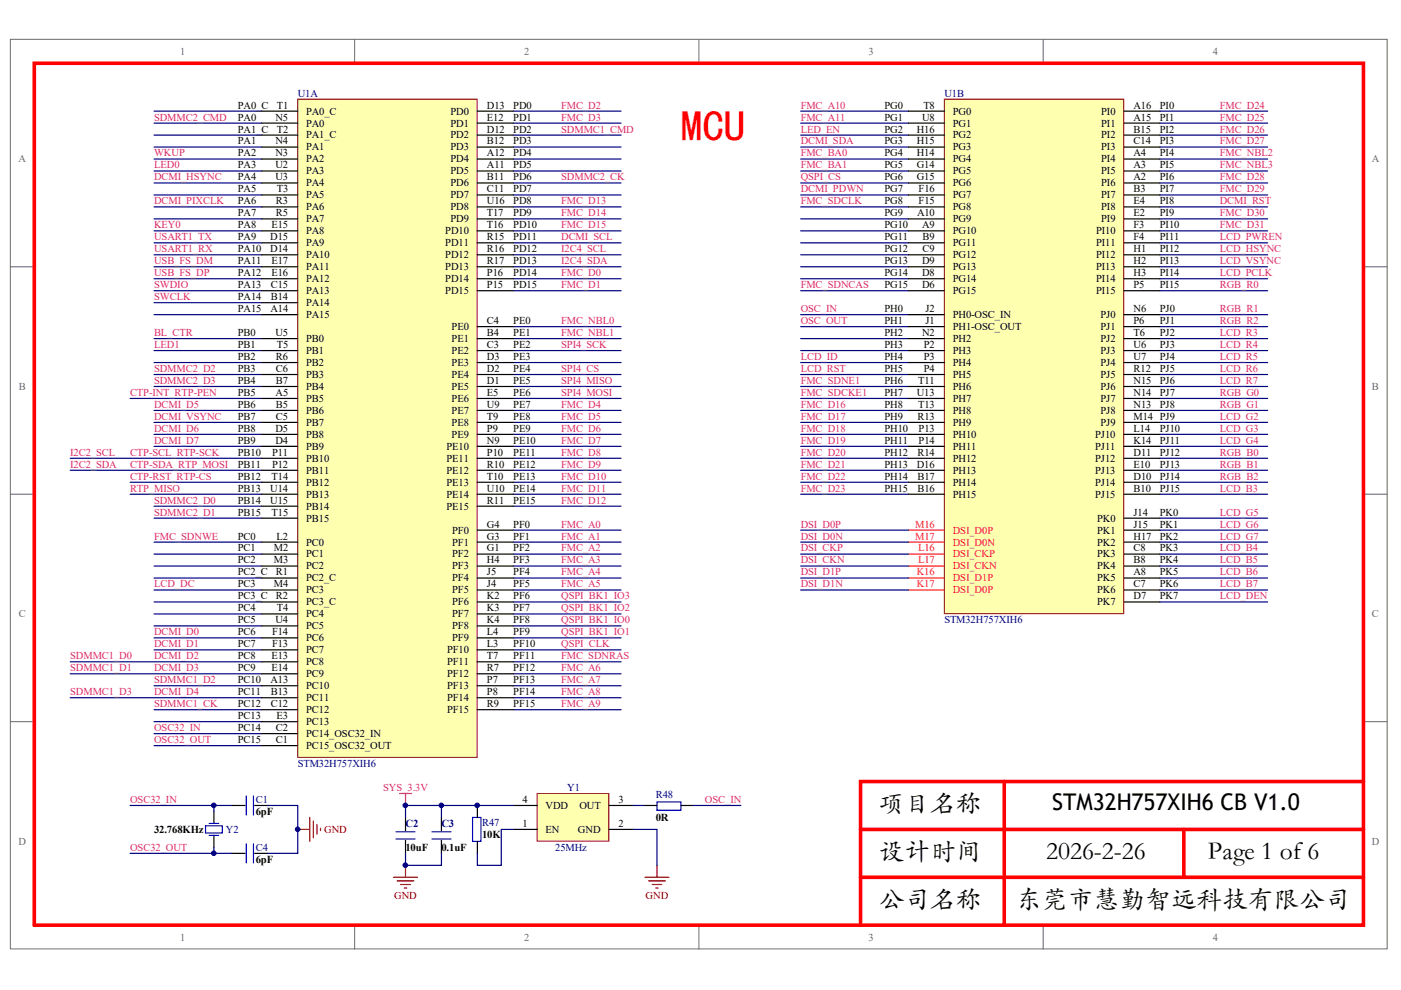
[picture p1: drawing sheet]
<svg xmlns="http://www.w3.org/2000/svg" width="297mm" height="210mm" viewBox="0 0 297 210" stroke-linecap="round" stroke-linejoin="round" font-family="sans-serif">
<g fill="#fff" stroke="#696969" stroke-width=".21">
<path d="M2.2 8.3h291.9v192.9h-291.9z"/>
<path d="M7.3 13.4h281.7v182.7h-281.7z"/>
</g>
<path d="M75.2 8.3v5.1M148.2 8.3v5.1M221.2 8.3v5.1M2.2 56.6h5.1M289.1 56.6h5.1M2.2 104.8h5.1M289.1 104.8h5.1M2.2 153h5.1M289.1 153h5.1M75.2 196.2v5M148.2 196.2v5M221.2 196.2v5" fill="none" stroke="#696969" stroke-width=".21"/>
<path d="M7.3 13.4h281.8v182.8h-281.8zM182.5 175.9h106.6M212.9 165.7v30.5M251 175.9v10.1M289.1 165.7h-106.6v30.5M182.5 186h106.6" fill="none" stroke="#f00" stroke-width=".76"/>
<g fill="none" stroke="#000080" stroke-width=".25">
<path d="M32.7 23.6h22.8M32.7 26.1h22.8M32.7 28.6h22.8M32.7 31.2h22.8M32.7 33.7h22.8M32.7 36.3h22.8M32.7 38.8h22.8M108.8 23.6h22.9M108.8 26.1h22.9M108.8 28.6h22.9M108.8 31.2h22.9M108.8 33.7h22.9"/>
<path d="M108.8 36.3h22.9M108.8 38.8h22.9M169.8 23.6h22.8M169.8 26.1h22.8M169.8 28.6h22.8M169.8 31.2h22.8M169.8 33.7h22.8M169.8 36.3h22.8M169.8 38.8h22.8M245.9 23.6h22.9M245.9 26.1h22.9M245.9 28.6h22.9"/>
<path d="M245.9 31.2h22.9M245.9 33.7h22.9M245.9 36.3h22.9M245.9 38.8h22.9M32.7 41.3h22.8M32.7 43.9h22.8M32.7 46.4h22.8M32.7 48.9h22.8M32.7 51.5h22.8M32.7 54h22.8M32.7 56.6h22.8M32.7 59.1h22.8"/>
<path d="M108.8 41.3h22.9M108.8 43.9h22.9M108.8 46.4h22.9M108.8 48.9h22.9M108.8 51.5h22.9M108.8 54h22.9M108.8 56.6h22.9M108.8 59.1h22.9M169.8 41.3h22.8M169.8 43.9h22.8M169.8 46.4h22.8M169.8 48.9h22.8"/>
<path d="M169.8 51.5h22.8M169.8 54h22.8M169.8 56.6h22.8M169.8 59.1h22.8M245.9 41.3h22.9M245.9 43.9h22.9M245.9 46.4h22.9M245.9 48.9h22.9M245.9 51.5h22.9M245.9 54h22.9M245.9 56.6h22.9M245.9 59.1h22.9"/>
<path d="M32.7 61.6h22.8M32.7 64.2h22.8M32.7 66.7h22.8M32.7 71.8h22.8M32.7 74.3h22.8M32.7 76.9h22.8M32.7 79.4h22.8M108.8 61.6h22.9M108.8 71.8h22.9M108.8 74.3h22.9M108.8 76.9h22.9M108.8 79.4h22.9"/>
<path d="M108.8 69.3h22.9M169.8 61.6h22.8M169.8 66.7h22.8M169.8 71.8h22.8M169.8 74.3h22.8M169.8 76.9h22.8M169.8 79.4h22.8M169.8 69.3h22.8M245.9 61.6h22.9M245.9 66.7h22.9M245.9 71.8h22.9M245.9 74.3h22.9"/>
<path d="M245.9 76.9h22.9M245.9 79.4h22.9M245.9 69.3h22.9M14.9 97.2h40.6M14.9 99.7h40.6M27.6 84.5h27.9M32.7 81.9h22.8M32.7 87h22.8M32.7 89.6h22.8M32.7 92.1h22.8M32.7 94.6h22.8M108.8 81.9h22.9"/>
<path d="M108.8 84.5h22.9M108.8 87h22.9M108.8 89.6h22.9M108.8 92.1h22.9M108.8 94.6h22.9M108.8 97.2h22.9M108.8 99.7h22.9M169.8 81.9h22.8M169.8 84.5h22.8M169.8 87h22.8M169.8 89.6h22.8M169.8 92.1h22.8"/>
<path d="M169.8 94.6h22.8M169.8 97.2h22.8M169.8 99.7h22.8M245.9 81.9h22.9M245.9 84.5h22.9M245.9 87h22.9M245.9 89.6h22.9M245.9 92.1h22.9M245.9 94.6h22.9M245.9 97.2h22.9M245.9 99.7h22.9M27.6 102.2h27.9"/>
<path d="M27.6 104.8h27.9M32.7 107.3h22.8M32.7 109.9h22.8M32.7 114.9h22.8M32.7 117.5h22.8M108.8 102.2h22.9M108.8 104.8h22.9M108.8 107.3h22.9M108.8 114.9h22.9M108.8 117.5h22.9M108.8 112.4h22.9M169.8 102.2h22.8"/>
<path d="M169.8 104.8h22.8M245.9 102.2h22.9M245.9 104.8h22.9M245.9 109.9h22.9M245.9 114.9h22.9M245.9 117.5h22.9M245.9 112.4h22.9M32.7 120h22.8M32.7 122.6h22.8M32.7 125.1h22.8M32.7 127.6h22.8M32.7 130.2h22.8"/>
<path d="M32.7 132.7h22.8M32.7 135.2h22.8M32.7 137.8h22.8M108.8 120h22.9M108.8 122.6h22.9M108.8 125.1h22.9M108.8 127.6h22.9M108.8 130.2h22.9M108.8 132.7h22.9M108.8 135.2h22.9M108.8 137.8h22.9M245.9 120h22.9"/>
<path d="M245.9 122.6h22.9M245.9 125.1h22.9M245.9 127.6h22.9M14.9 140.3h40.6M14.9 142.9h40.6M14.9 147.9h40.6M32.7 150.5h22.8M32.7 153h22.8M32.7 155.6h22.8M32.7 145.4h22.8M32.7 158.1h22.8M108.8 150.5h22.9"/>
<path d="M108.8 140.3h22.9M108.8 142.9h22.9M108.8 145.4h22.9M108.8 147.9h22.9M27.6 170.8h17.8M45.4 179.7v1.2h3.8M49.2 170.8h-3.8v1.2M56.8 170.8h6.3v10.1h-6.3M27.6 180.9h17.8"/>
</g>
<path d="M45.4 172v2.6M45.4 177.1v2.6M49.2 170.8h2.8M54 170.8h2.8M86 173.3v2.8M86 178.1v2.8M93.6 173.3v2.8M93.6 178.1v2.8M49.2 180.9h2.8M54 180.9h2.8" fill="none" stroke="#000" stroke-width=".25"/>
<path d="M43.6 175.1h3.5v1.5h-3.5zM44.3 174.6h2.1M44.3 177.1h2.1M52.2 168.7v4.1M52.2 178.9v4.1M53.7 168.7v4.1M53.7 178.9v4.1M83.9 176.4h4.1M83.9 177.9h4.1M91.6 176.4h4M91.6 177.9h4" fill="none" stroke="#00f" stroke-width=".25"/>
<path d="M63.1 175.9h2.6M65.7 173.3v5.1M66.4 174.1v3.5M67.2 174.8v2.1M68 175.6v.5M83.4 186h5.1M84.2 186.8h3.6M85 187.5h2M85.7 188.3h.5M86 183.5v2.5" fill="none" stroke="#800000" stroke-width=".25"/>
<path d="M63.1 21h38.1v139.6h-38.1z" fill="#ffffb0" stroke="#800000" stroke-width=".21"/>
<g fill="none" stroke="#000" stroke-width=".25">
<path d="M55.5 23.6h7.6M55.5 26.1h7.6M55.5 28.6h7.6M55.5 31.2h7.6M55.5 36.3h7.6M55.5 38.8h7.6M55.5 33.7h7.6M101.2 23.6h7.6M101.2 26.1h7.6M101.2 28.6h7.6M101.2 31.2h7.6M101.2 36.3h7.6"/>
<path d="M101.2 38.8h7.6M101.2 33.7h7.6M55.5 41.3h7.6M55.5 43.9h7.6M55.5 46.4h7.6M55.5 48.9h7.6M55.5 51.5h7.6M55.5 54h7.6M55.5 56.6h7.6M55.5 59.1h7.6M101.2 41.3h7.6M101.2 43.9h7.6"/>
<path d="M101.2 46.4h7.6M101.2 48.9h7.6M101.2 51.5h7.6M101.2 54h7.6M101.2 56.6h7.6M101.2 59.1h7.6M55.5 61.6h7.6M55.5 64.2h7.6M55.5 66.7h7.6M55.5 71.8h7.6M55.5 74.3h7.6M55.5 76.9h7.6"/>
<path d="M55.5 79.4h7.6M101.2 61.6h7.6M101.2 71.8h7.6M101.2 74.3h7.6M101.2 76.9h7.6M101.2 79.4h7.6M101.2 69.3h7.6M55.5 81.9h7.6M55.5 84.5h7.6M55.5 87h7.6M55.5 89.6h7.6M55.5 92.1h7.6"/>
<path d="M55.5 94.6h7.6M55.5 97.2h7.6M55.5 99.7h7.6M101.2 81.9h7.6M101.2 84.5h7.6M101.2 87h7.6M101.2 89.6h7.6M101.2 92.1h7.6M101.2 94.6h7.6M101.2 97.2h7.6M101.2 99.7h7.6M55.5 102.2h7.6"/>
<path d="M55.5 104.8h7.6M55.5 107.3h7.6M55.5 109.9h7.6M55.5 114.9h7.6M55.5 117.5h7.6M101.2 102.2h7.6M101.2 104.8h7.6M101.2 107.3h7.6M101.2 114.9h7.6M101.2 117.5h7.6M101.2 112.4h7.6M55.5 120h7.6"/>
<path d="M55.5 122.6h7.6M55.5 125.1h7.6M55.5 127.6h7.6M55.5 130.2h7.6M55.5 132.7h7.6M55.5 135.2h7.6M55.5 137.8h7.6M101.2 120h7.6M101.2 122.6h7.6M101.2 125.1h7.6M101.2 127.6h7.6M101.2 130.2h7.6"/>
<path d="M101.2 132.7h7.6M101.2 135.2h7.6M101.2 137.8h7.6M55.5 140.3h7.6M55.5 142.9h7.6M55.5 145.4h7.6M55.5 147.9h7.6M55.5 150.5h7.6M55.5 153h7.6M55.5 155.6h7.6M55.5 158.1h7.6M101.2 140.3h7.6"/>
<path d="M101.2 142.9h7.6M101.2 145.4h7.6M101.2 147.9h7.6M101.2 150.5h7.6"/>
</g>
<path d="M200.2 21h38.1v109.1h-38.1z" fill="#ffffb0" stroke="#800000" stroke-width=".21"/>
<g fill="none" stroke="#000" stroke-width=".25">
<path d="M192.6 23.6h7.6M192.6 26.1h7.6M192.6 28.6h7.6M192.6 31.2h7.6M192.6 33.7h7.6M192.6 36.3h7.6M192.6 38.8h7.6M238.3 23.6h7.6M238.3 26.1h7.6M238.3 28.6h7.6M238.3 31.2h7.6M238.3 33.7h7.6"/>
<path d="M238.3 36.3h7.6M238.3 38.8h7.6M192.6 41.3h7.6M192.6 43.9h7.6M192.6 46.4h7.6M192.6 48.9h7.6M192.6 51.5h7.6M192.6 54h7.6M192.6 56.6h7.6M192.6 59.1h7.6M238.3 41.3h7.6M238.3 43.9h7.6"/>
<path d="M238.3 46.4h7.6M238.3 48.9h7.6M238.3 51.5h7.6M238.3 54h7.6M238.3 56.6h7.6M238.3 59.1h7.6M192.6 66.7h7.6M192.6 61.6h7.6M192.6 69.3h7.6M192.6 71.8h7.6M192.6 74.3h7.6M192.6 76.9h7.6"/>
<path d="M192.6 79.4h7.6M238.3 66.7h7.6M238.3 61.6h7.6M238.3 69.3h7.6M238.3 71.8h7.6M238.3 74.3h7.6M238.3 76.9h7.6M238.3 79.4h7.6M192.6 81.9h7.6M192.6 84.5h7.6M192.6 87h7.6M192.6 89.6h7.6"/>
<path d="M192.6 92.1h7.6M192.6 94.6h7.6M192.6 97.2h7.6M192.6 99.7h7.6M238.3 81.9h7.6M238.3 84.5h7.6M238.3 87h7.6M238.3 89.6h7.6M238.3 92.1h7.6M238.3 94.6h7.6M238.3 97.2h7.6M238.3 99.7h7.6"/>
<path d="M192.6 102.2h7.6M192.6 104.8h7.6M238.3 102.2h7.6M238.3 104.8h7.6M238.3 109.9h7.6M238.3 112.4h7.6M238.3 114.9h7.6M238.3 117.5h7.6M238.3 120h7.6M238.3 122.6h7.6M238.3 125.1h7.6M238.3 127.6h7.6"/>
</g>
<path d="M192.6 112.4h7.6M192.6 114.9h7.6M192.6 117.5h7.6M192.6 122.6h7.6M192.6 125.1h7.6M192.6 120h7.6" fill="none" stroke="#ee0e22" stroke-width=".25"/>
<path d="M169.8 112.4h22.8M169.8 114.9h22.8M169.8 117.5h22.8M169.8 120h22.8M169.8 122.6h22.8M169.8 125.1h22.8" fill="none" stroke="#000080" stroke-width=".25"/>
<path d="M113.9 168.2h15.2v10.1h-15.2z" fill="#ffffb0" stroke="#800000" stroke-width=".21"/>
<path d="M101.2 170.8v2.5M101.2 178.4v2.5M108.8 175.9h5.1M108.8 170.8h5.1M129.1 175.9h5.1M129.1 170.8h5.1M136.8 170.8h2.5M144.4 170.8h2.5" fill="none" stroke="#000" stroke-width=".25"/>
<path d="M93.6 170.8h-7.6v2.5M108.8 170.8h-15.2v2.5M108.8 175.9h-2.5v7.6h-5.1v-2.6M134.2 175.9h5.1v7.6M134.2 170.8h2.6M146.9 170.8h10.2M86 180.9v2.6h7.6v-2.6" fill="none" stroke="#000080" stroke-width=".25"/>
<path d="M136.8 186h5M137.5 186.8h3.6M138.3 187.5h2M139 188.3h.5M139.3 183.5v2.5" fill="none" stroke="#800000" stroke-width=".25"/>
<path d="M100.2 173.3h1.8v5.1h-1.8zM139.3 170h5.1v1.8h-5.1z" fill="none" stroke="#00f" stroke-width=".25"/>
<path d="M84.7 168.2h2.5M86 168.2v2.6" fill="none" stroke="#da2467" stroke-width=".25"/>
<g fill="#000080" stroke="#000080" stroke-width=".21">
<circle cx="45.3" cy="180.9" r=".49"/>
<circle cx="45.3" cy="170.8" r=".49"/>
<circle cx="63.1" cy="175.8" r=".48"/>
<circle cx="85.9" cy="183.4" r=".49"/>
<circle cx="85.9" cy="170.8" r=".49"/>
<circle cx="93.6" cy="170.8" r=".48"/>
<circle cx="101.2" cy="170.8" r=".49"/>
</g>
<g font-size="9.1" fill="#f00">
<text x="144.4" y="29.9">MU</text>
<text x="148.9" y="29.9">C</text>
</g>
<g font-size="5.4">
<text x="186.3" y="171.9">项目名称</text>
<text x="186.3" y="182">设计时间</text>
<text x="221.8" y="182">2026-2-26</text>
<text x="256.1" y="182">Page 1 of 6</text>
<text x="186.3" y="192.2">公司名称</text>
<text x="215.5" y="192.2">东莞市慧勤智远科技有限公司</text>
</g>
<text font-size="4.9" x="223.1" y="171.8">STM32H757XIH6 CB V1.0</text>
<g font-size="2.3">
<text x="54.2" y="172.8">6pF</text>
<text x="32.7" y="176.6">32.768KHz</text>
<text x="102.2" y="177.6">10K</text>
<text x="139" y="174.1">0R</text>
<text x="54.2" y="182.9">6pF</text>
<text x="86" y="180.4">10uF</text>
<text x="93.6" y="180.4">0.1uF</text>
</g>
<g font-size="2.3" fill="#000080">
<text x="86" y="175.3">C2</text>
<text x="93.6" y="175.3">C3</text>
</g>
<g font-size="2.2" fill="#696969">
<text x="38.2" y="11.6">1</text>
<text x="111.2" y="11.6">2</text>
<text x="184.2" y="11.6">3</text>
<text x="257.1" y="11.6">4</text>
<text x="3.9" y="34.4">A</text>
<text x="290.8" y="34.4">A</text>
<text x="4" y="82.7">B</text>
<text x="290.9" y="82.7">B</text>
<text x="4" y="130.9">C</text>
<text x="290.9" y="130.9">C</text>
<text x="3.9" y="179.1">D</text>
<text x="290.8" y="179.1">D</text>
<text x="38.2" y="199.4">1</text>
<text x="111.2" y="199.4">2</text>
<text x="184.2" y="199.4">3</text>
<text x="257.1" y="199.4">4</text>
</g>
<g font-size="2.2">
<text x="50.4" y="23">PA0_C</text>
<text x="58.7" y="23">T1</text>
<text x="103.2" y="23">D13</text>
<text x="108.8" y="23">PD0</text>
<text x="187.5" y="23">PG0</text>
<text x="195.8" y="23">T8</text>
<text x="240.3" y="23">A16</text>
<text x="245.9" y="23">PI0</text>
<text x="50.4" y="25.6">PA0</text>
<text x="50.4" y="28.1">PA1_C</text>
<text x="58.4" y="25.6">N5</text>
<text x="58.7" y="28.1">T2</text>
<text x="64.9" y="24.3">PA0_C</text>
<text x="64.9" y="26.8">PA0</text>
<text x="64.9" y="29.4">PA1_C</text>
<text x="95.5" y="24.3">PD0</text>
<text x="95.5" y="26.8">PD1</text>
<text x="95.5" y="29.4">PD2</text>
<text x="103.2" y="25.6">E12</text>
<text x="103.2" y="28.1">D12</text>
<text x="108.8" y="25.6">PD1</text>
<text x="108.8" y="28.1">PD2</text>
<text x="187.5" y="25.6">PG1</text>
<text x="187.5" y="28.1">PG2</text>
<text x="194.4" y="28.1">H16</text>
<text x="195.5" y="25.6">U8</text>
<text x="202" y="24.3">PG0</text>
<text x="202" y="26.8">PG1</text>
<text x="202" y="29.4">PG2</text>
<text x="233.5" y="24.3">PI0</text>
<text x="233.5" y="26.8">PI1</text>
<text x="233.5" y="29.4">PI2</text>
<text x="240.3" y="25.6">A15</text>
<text x="240.3" y="28.1">B15</text>
<text x="245.9" y="25.6">PI1</text>
<text x="245.9" y="28.1">PI2</text>
<text x="50.4" y="30.6">PA1</text>
<text x="50.4" y="33.2">PA2</text>
<text x="50.4" y="35.7">PA3</text>
<text x="58.4" y="30.6">N4</text>
<text x="58.4" y="35.7">U2</text>
<text x="58.4" y="33.2">N3</text>
<text x="64.9" y="31.9">PA1</text>
<text x="64.9" y="34.4">PA2</text>
<text x="95.5" y="31.9">PD3</text>
<text x="95.5" y="34.4">PD4</text>
<text x="103.2" y="30.6">B12</text>
<text x="103.2" y="33.2">A12</text>
<text x="103.2" y="35.7">A11</text>
<text x="108.8" y="30.6">PD3</text>
<text x="108.8" y="33.2">PD4</text>
<text x="108.8" y="35.7">PD5</text>
<text x="187.5" y="30.6">PG3</text>
<text x="187.5" y="33.2">PG4</text>
<text x="187.5" y="35.7">PG5</text>
<text x="194.4" y="30.6">H15</text>
<text x="194.4" y="33.2">H14</text>
<text x="194.4" y="35.7">G14</text>
<text x="202" y="31.9">PG3</text>
<text x="202" y="34.4">PG4</text>
<text x="233.5" y="31.9">PI3</text>
<text x="233.5" y="34.4">PI4</text>
<text x="240.3" y="30.6">C14</text>
<text x="240.3" y="33.2">A4</text>
<text x="240.3" y="35.7">A3</text>
<text x="245.9" y="30.6">PI3</text>
<text x="245.9" y="33.2">PI4</text>
<text x="245.9" y="35.7">PI5</text>
<text x="50.4" y="38.2">PA4</text>
<text x="50.4" y="40.8">PA5</text>
<text x="58.4" y="38.2">U3</text>
<text x="58.7" y="40.8">T3</text>
<text x="64.9" y="37">PA3</text>
<text x="64.9" y="39.5">PA4</text>
<text x="95.5" y="37">PD5</text>
<text x="95.5" y="39.5">PD6</text>
<text x="103.2" y="38.2">B11</text>
<text x="103.2" y="40.8">C11</text>
<text x="108.8" y="38.2">PD6</text>
<text x="108.8" y="40.8">PD7</text>
<text x="187.5" y="38.2">PG6</text>
<text x="187.5" y="40.8">PG7</text>
<text x="194.4" y="38.2">G15</text>
<text x="194.8" y="40.8">F16</text>
<text x="202" y="37">PG5</text>
<text x="202" y="39.5">PG6</text>
<text x="233.5" y="37">PI5</text>
<text x="233.5" y="39.5">PI6</text>
<text x="240.3" y="38.2">A2</text>
<text x="240.3" y="40.8">B3</text>
<text x="245.9" y="38.2">PI6</text>
<text x="245.9" y="40.8">PI7</text>
<text x="50.4" y="43.3">PA6</text>
<text x="50.4" y="45.9">PA7</text>
<text x="58.5" y="43.3">R3</text>
<text x="58.5" y="45.9">R5</text>
<text x="64.9" y="42.1">PA5</text>
<text x="64.9" y="44.6">PA6</text>
<text x="64.9" y="47.1">PA7</text>
<text x="95.5" y="42.1">PD7</text>
<text x="95.5" y="44.6">PD8</text>
<text x="95.5" y="47.1">PD9</text>
<text x="103.2" y="43.3">U16</text>
<text x="103.2" y="45.9">T17</text>
<text x="108.8" y="43.3">PD8</text>
<text x="108.8" y="45.9">PD9</text>
<text x="187.5" y="43.3">PG8</text>
<text x="187.5" y="45.9">PG9</text>
<text x="194.4" y="45.9">A10</text>
<text x="194.8" y="43.3">F15</text>
<text x="202" y="42.1">PG7</text>
<text x="202" y="44.6">PG8</text>
<text x="202" y="47.1">PG9</text>
<text x="233.5" y="42.1">PI7</text>
<text x="233.5" y="44.6">PI8</text>
<text x="233.5" y="47.1">PI9</text>
<text x="240.3" y="43.3">E4</text>
<text x="240.3" y="45.9">E2</text>
<text x="245.9" y="43.3">PI8</text>
<text x="245.9" y="45.9">PI9</text>
<text x="50.4" y="48.4">PA8</text>
<text x="50.4" y="50.9">PA9</text>
<text x="50.4" y="53.5">PA10</text>
<text x="57.3" y="50.9">D15</text>
<text x="57.3" y="53.5">D14</text>
<text x="57.5" y="48.4">E15</text>
<text x="64.9" y="49.7">PA8</text>
<text x="64.9" y="52.2">PA9</text>
<text x="94.4" y="49.7">PD10</text>
<text x="94.4" y="52.2">PD11</text>
<text x="103.2" y="48.4">T16</text>
<text x="103.2" y="50.9">R15</text>
<text x="103.2" y="53.5">R16</text>
<text x="108.8" y="48.4">PD10</text>
<text x="108.8" y="50.9">PD11</text>
<text x="108.8" y="53.5">PD12</text>
<text x="187.5" y="48.4">PG10</text>
<text x="187.5" y="50.9">PG11</text>
<text x="187.5" y="53.5">PG12</text>
<text x="195.5" y="48.4">A9</text>
<text x="195.6" y="50.9">B9</text>
<text x="195.6" y="53.5">C9</text>
<text x="202" y="49.7">PG10</text>
<text x="202" y="52.2">PG11</text>
<text x="232.4" y="49.7">PI10</text>
<text x="232.4" y="52.2">PI11</text>
<text x="240.3" y="48.4">F3</text>
<text x="240.3" y="50.9">F4</text>
<text x="240.3" y="53.5">H1</text>
<text x="245.9" y="48.4">PI10</text>
<text x="245.9" y="50.9">PI11</text>
<text x="245.9" y="53.5">PI12</text>
<text x="50.4" y="56">PA11</text>
<text x="50.4" y="58.6">PA12</text>
<text x="57.5" y="56">E17</text>
<text x="57.5" y="58.6">E16</text>
<text x="64.9" y="54.7">PA10</text>
<text x="64.9" y="57.3">PA11</text>
<text x="64.9" y="59.8">PA12</text>
<text x="94.4" y="54.7">PD12</text>
<text x="94.4" y="57.3">PD13</text>
<text x="94.4" y="59.8">PD14</text>
<text x="103.2" y="56">R17</text>
<text x="103.2" y="58.6">P16</text>
<text x="108.8" y="56">PD13</text>
<text x="108.8" y="58.6">PD14</text>
<text x="187.5" y="56">PG13</text>
<text x="187.5" y="58.6">PG14</text>
<text x="195.5" y="56">D9</text>
<text x="195.5" y="58.6">D8</text>
<text x="202" y="54.7">PG12</text>
<text x="202" y="57.3">PG13</text>
<text x="202" y="59.8">PG14</text>
<text x="232.4" y="54.7">PI12</text>
<text x="232.4" y="57.3">PI13</text>
<text x="232.4" y="59.8">PI14</text>
<text x="240.3" y="56">H2</text>
<text x="240.3" y="58.6">H3</text>
<text x="245.9" y="56">PI13</text>
<text x="245.9" y="58.6">PI14</text>
<text x="50.4" y="61.1">PA13</text>
<text x="50.4" y="63.6">PA14</text>
<text x="57.4" y="61.1">C15</text>
<text x="57.4" y="63.6">B14</text>
<text x="64.9" y="62.4">PA13</text>
<text x="64.9" y="64.9">PA14</text>
<text x="94.4" y="62.4">PD15</text>
<text x="103.2" y="61.1">P15</text>
<text x="108.8" y="61.1">PD15</text>
<text x="187.5" y="61.1">PG15</text>
<text x="195.5" y="61.1">D6</text>
<text x="202" y="62.4">PG15</text>
<text x="232.4" y="62.4">PI15</text>
<text x="240.3" y="61.1">P5</text>
<text x="245.9" y="61.1">PI15</text>
<text x="50.4" y="66.2">PA15</text>
<text x="50.4" y="71.2">PB0</text>
<text x="57.3" y="66.2">A14</text>
<text x="58.4" y="71.2">U5</text>
<text x="64.9" y="67.4">PA15</text>
<text x="95.8" y="70">PE0</text>
<text x="103.2" y="68.7">C4</text>
<text x="103.2" y="71.2">B4</text>
<text x="108.8" y="68.7">PE0</text>
<text x="108.8" y="71.2">PE1</text>
<text x="187.5" y="66.2">PH0</text>
<text x="187.5" y="68.7">PH1</text>
<text x="187.5" y="71.2">PH2</text>
<text x="195.5" y="71.2">N2</text>
<text x="196.2" y="66.2">J2</text>
<text x="196.2" y="68.7">J1</text>
<text x="202" y="67.4">PH0-OSC_IN</text>
<text x="202" y="70">PH1-OSC_OUT</text>
<text x="233.3" y="67.4">PJ0</text>
<text x="233.3" y="70">PJ1</text>
<text x="240.3" y="66.2">N6</text>
<text x="240.3" y="68.7">P6</text>
<text x="240.3" y="71.2">T6</text>
<text x="245.9" y="66.2">PJ0</text>
<text x="245.9" y="68.7">PJ1</text>
<text x="245.9" y="71.2">PJ2</text>
<text x="50.4" y="73.8">PB1</text>
<text x="50.4" y="76.3">PB2</text>
<text x="58.5" y="76.3">R6</text>
<text x="58.7" y="73.8">T5</text>
<text x="64.9" y="72.5">PB0</text>
<text x="64.9" y="75.1">PB1</text>
<text x="64.9" y="77.6">PB2</text>
<text x="95.8" y="72.5">PE1</text>
<text x="95.8" y="75.1">PE2</text>
<text x="95.8" y="77.6">PE3</text>
<text x="103.2" y="73.8">C3</text>
<text x="103.2" y="76.3">D3</text>
<text x="108.8" y="73.8">PE2</text>
<text x="108.8" y="76.3">PE3</text>
<text x="187.5" y="73.8">PH3</text>
<text x="187.5" y="76.3">PH4</text>
<text x="195.9" y="73.8">P2</text>
<text x="195.9" y="76.3">P3</text>
<text x="202" y="72.5">PH2</text>
<text x="202" y="75.1">PH3</text>
<text x="202" y="77.6">PH4</text>
<text x="233.3" y="72.5">PJ2</text>
<text x="233.3" y="75.1">PJ3</text>
<text x="233.3" y="77.6">PJ4</text>
<text x="240.3" y="73.8">U6</text>
<text x="240.3" y="76.3">U7</text>
<text x="245.9" y="73.8">PJ3</text>
<text x="245.9" y="76.3">PJ4</text>
<text x="50.4" y="78.9">PB3</text>
<text x="50.4" y="81.4">PB4</text>
<text x="50.4" y="83.9">PB5</text>
<text x="58.4" y="83.9">A5</text>
<text x="58.5" y="78.9">C6</text>
<text x="58.5" y="81.4">B7</text>
<text x="64.9" y="80.1">PB3</text>
<text x="64.9" y="82.7">PB4</text>
<text x="95.8" y="80.1">PE4</text>
<text x="95.8" y="82.7">PE5</text>
<text x="103.2" y="78.9">D2</text>
<text x="103.2" y="81.4">D1</text>
<text x="103.2" y="83.9">E5</text>
<text x="108.8" y="78.9">PE4</text>
<text x="108.8" y="81.4">PE5</text>
<text x="108.8" y="83.9">PE6</text>
<text x="187.5" y="78.9">PH5</text>
<text x="187.5" y="81.4">PH6</text>
<text x="187.5" y="83.9">PH7</text>
<text x="194.4" y="83.9">U13</text>
<text x="194.7" y="81.4">T11</text>
<text x="195.9" y="78.9">P4</text>
<text x="202" y="80.1">PH5</text>
<text x="202" y="82.7">PH6</text>
<text x="233.3" y="80.1">PJ5</text>
<text x="233.3" y="82.7">PJ6</text>
<text x="240.3" y="78.9">R12</text>
<text x="240.3" y="81.4">N15</text>
<text x="240.3" y="83.9">N14</text>
<text x="245.9" y="78.9">PJ5</text>
<text x="245.9" y="81.4">PJ6</text>
<text x="245.9" y="83.9">PJ7</text>
<text x="50.4" y="86.5">PB6</text>
<text x="50.4" y="89">PB7</text>
<text x="58.5" y="86.5">B5</text>
<text x="58.5" y="89">C5</text>
<text x="64.9" y="85.2">PB5</text>
<text x="64.9" y="87.7">PB6</text>
<text x="95.8" y="85.2">PE6</text>
<text x="95.8" y="87.7">PE7</text>
<text x="103.2" y="86.5">U9</text>
<text x="103.2" y="89">T9</text>
<text x="108.8" y="86.5">PE7</text>
<text x="108.8" y="89">PE8</text>
<text x="187.5" y="86.5">PH8</text>
<text x="187.5" y="89">PH9</text>
<text x="194.5" y="89">R13</text>
<text x="194.7" y="86.5">T13</text>
<text x="202" y="85.2">PH7</text>
<text x="202" y="87.7">PH8</text>
<text x="233.3" y="85.2">PJ7</text>
<text x="233.3" y="87.7">PJ8</text>
<text x="240.3" y="86.5">N13</text>
<text x="240.3" y="89">M14 PJ9</text>
<text x="245.9" y="86.5">PJ8</text>
<text x="50.4" y="91.5">PB8</text>
<text x="50.4" y="94.1">PB9</text>
<text x="58.4" y="91.5">D5</text>
<text x="58.4" y="94.1">D4</text>
<text x="64.9" y="90.3">PB7</text>
<text x="64.9" y="92.8">PB8</text>
<text x="64.9" y="95.4">PB9</text>
<text x="94.7" y="95.4">PE10</text>
<text x="95.8" y="90.3">PE8</text>
<text x="95.8" y="92.8">PE9</text>
<text x="103.2" y="91.5">P9</text>
<text x="103.2" y="94.1">N9</text>
<text x="108.8" y="91.5">PE9</text>
<text x="108.8" y="94.1">PE10</text>
<text x="187.5" y="91.5">PH10</text>
<text x="187.5" y="94.1">PH11</text>
<text x="194.8" y="91.5">P13</text>
<text x="194.8" y="94.1">P14</text>
<text x="202" y="90.3">PH9</text>
<text x="202" y="92.8">PH10</text>
<text x="202" y="95.4">PH11</text>
<text x="232.2" y="92.8">PJ10</text>
<text x="232.2" y="95.4">PJ11</text>
<text x="233.3" y="90.3">PJ9</text>
<text x="240.3" y="91.5">L14</text>
<text x="240.3" y="94.1">K14</text>
<text x="245.9" y="91.5">PJ10</text>
<text x="245.9" y="94.1">PJ11</text>
<text x="50.4" y="96.6">PB10</text>
<text x="50.4" y="99.2">PB11</text>
<text x="50.4" y="101.7">PB12</text>
<text x="57.6" y="101.7">T14</text>
<text x="57.7" y="96.6">P11</text>
<text x="57.7" y="99.2">P12</text>
<text x="64.9" y="97.9">PB10</text>
<text x="64.9" y="100.4">PB11</text>
<text x="94.7" y="97.9">PE11</text>
<text x="94.7" y="100.4">PE12</text>
<text x="103.2" y="96.6">P10</text>
<text x="103.2" y="99.2">R10</text>
<text x="103.2" y="101.7">T10</text>
<text x="108.8" y="96.6">PE11</text>
<text x="108.8" y="99.2">PE12</text>
<text x="108.8" y="101.7">PE13</text>
<text x="187.5" y="96.6">PH12</text>
<text x="187.5" y="99.2">PH13</text>
<text x="187.5" y="101.7">PH14</text>
<text x="194.4" y="99.2">D16</text>
<text x="194.5" y="96.6">R14</text>
<text x="194.5" y="101.7">B17</text>
<text x="202" y="97.9">PH12</text>
<text x="202" y="100.4">PH13</text>
<text x="232.2" y="97.9">PJ12</text>
<text x="232.2" y="100.4">PJ13</text>
<text x="240.3" y="96.6">D11</text>
<text x="240.3" y="99.2">E10</text>
<text x="240.3" y="101.7">D10</text>
<text x="245.9" y="96.6">PJ12</text>
<text x="245.9" y="99.2">PJ13</text>
<text x="245.9" y="101.7">PJ14</text>
<text x="50.4" y="104.2">PB13</text>
<text x="50.4" y="106.8">PB14</text>
<text x="57.3" y="104.2">U14</text>
<text x="57.3" y="106.8">U15</text>
<text x="64.9" y="103">PB12</text>
<text x="64.9" y="105.5">PB13</text>
<text x="94.7" y="103">PE13</text>
<text x="94.7" y="105.5">PE14</text>
<text x="103.2" y="104.2">U10</text>
<text x="103.2" y="106.8">R11</text>
<text x="108.8" y="104.2">PE14</text>
<text x="108.8" y="106.8">PE15</text>
<text x="187.5" y="104.2">PH15</text>
<text x="194.5" y="104.2">B16</text>
<text x="202" y="103">PH14</text>
<text x="202" y="105.5">PH15</text>
<text x="232.2" y="103">PJ14</text>
<text x="232.2" y="105.5">PJ15</text>
<text x="240.3" y="104.2">B10</text>
<text x="245.9" y="104.2">PJ15</text>
<text x="50.4" y="109.3">PB15</text>
<text x="57.6" y="109.3">T15</text>
<text x="64.9" y="108">PB14</text>
<text x="64.9" y="110.6">PB15</text>
<text x="94.7" y="108">PE15</text>
<text x="95.9" y="113.1">PF0</text>
<text x="103.2" y="111.9">G4</text>
<text x="108.8" y="111.9">PF0</text>
<text x="232.6" y="110.6">PK0</text>
<text x="232.6" y="113.1">PK1</text>
<text x="240.3" y="109.3">J14</text>
<text x="240.3" y="111.9">J15</text>
<text x="245.9" y="109.3">PK0</text>
<text x="245.9" y="111.9">PK1</text>
<text x="50.4" y="114.4">PC0</text>
<text x="50.4" y="116.9">PC1</text>
<text x="50.4" y="119.5">PC2</text>
<text x="58.1" y="116.9">M2</text>
<text x="58.1" y="119.5">M3</text>
<text x="58.6" y="114.4">L2</text>
<text x="64.9" y="115.7">PC0</text>
<text x="64.9" y="118.2">PC1</text>
<text x="95.9" y="115.7">PF1</text>
<text x="95.9" y="118.2">PF2</text>
<text x="103.2" y="114.4">G3</text>
<text x="103.2" y="116.9">G1</text>
<text x="103.2" y="119.5">H4</text>
<text x="108.8" y="114.4">PF1</text>
<text x="108.8" y="116.9">PF2</text>
<text x="108.8" y="119.5">PF3</text>
<text x="232.6" y="115.7">PK2</text>
<text x="232.6" y="118.2">PK3</text>
<text x="240.3" y="114.4">H17</text>
<text x="240.3" y="116.9">C8</text>
<text x="240.3" y="119.5">B8</text>
<text x="245.9" y="114.4">PK2</text>
<text x="245.9" y="116.9">PK3</text>
<text x="245.9" y="119.5">PK4</text>
<text x="50.4" y="124.5">PC3</text>
<text x="50.4" y="122">PC2_C</text>
<text x="58.1" y="124.5">M4</text>
<text x="58.5" y="122">R1</text>
<text x="64.9" y="120.7">PC2</text>
<text x="64.9" y="123.3">PC2_C</text>
<text x="64.9" y="125.8">PC3</text>
<text x="95.9" y="120.7">PF3</text>
<text x="95.9" y="123.3">PF4</text>
<text x="95.9" y="125.8">PF5</text>
<text x="103.2" y="122">J5</text>
<text x="103.2" y="124.5">J4</text>
<text x="108.8" y="122">PF4</text>
<text x="108.8" y="124.5">PF5</text>
<text x="232.6" y="120.7">PK4</text>
<text x="232.6" y="123.3">PK5</text>
<text x="232.6" y="125.8">PK6</text>
<text x="240.3" y="122">A8</text>
<text x="240.3" y="124.5">C7</text>
<text x="245.9" y="122">PK5</text>
<text x="245.9" y="124.5">PK6</text>
<text x="50.4" y="129.6">PC4</text>
<text x="50.4" y="127.1">PC3_C</text>
<text x="58.5" y="127.1">R2</text>
<text x="58.7" y="129.6">T4</text>
<text x="64.9" y="128.4">PC3_C</text>
<text x="64.9" y="130.9">PC4</text>
<text x="95.9" y="128.4">PF6</text>
<text x="95.9" y="130.9">PF7</text>
<text x="103.2" y="127.1">K2</text>
<text x="103.2" y="129.6">K3</text>
<text x="108.8" y="127.1">PF6</text>
<text x="108.8" y="129.6">PF7</text>
<text x="232.6" y="128.4">PK7</text>
<text x="240.3" y="127.1">D7</text>
<text x="245.9" y="127.1">PK7</text>
<text x="50.4" y="132.2">PC5</text>
<text x="50.4" y="134.7">PC6</text>
<text x="50.4" y="137.2">PC7</text>
<text x="57.7" y="134.7">F14</text>
<text x="57.7" y="137.2">F13</text>
<text x="58.4" y="132.2">U4</text>
<text x="64.9" y="133.4">PC5</text>
<text x="64.9" y="136">PC6</text>
<text x="95.9" y="133.4">PF8</text>
<text x="95.9" y="136">PF9</text>
<text x="103.2" y="132.2">K4</text>
<text x="103.2" y="134.7">L4</text>
<text x="103.2" y="137.2">L3</text>
<text x="108.8" y="132.2">PF8</text>
<text x="108.8" y="134.7">PF9</text>
<text x="108.8" y="137.2">PF10</text>
<text x="50.4" y="139.8">PC8</text>
<text x="50.4" y="142.3">PC9</text>
<text x="57.5" y="139.8">E13</text>
<text x="57.5" y="142.3">E14</text>
<text x="64.9" y="138.5">PC7</text>
<text x="64.9" y="141">PC8</text>
<text x="64.9" y="143.6">PC9</text>
<text x="94.8" y="138.5">PF10</text>
<text x="94.8" y="141">PF11</text>
<text x="94.8" y="143.6">PF12</text>
<text x="103.2" y="139.8">T7</text>
<text x="103.2" y="142.3">R7</text>
<text x="108.8" y="139.8">PF11</text>
<text x="108.8" y="142.3">PF12</text>
<text x="50.4" y="144.8">PC10</text>
<text x="50.4" y="147.4">PC11</text>
<text x="50.4" y="149.9">PC12</text>
<text x="57.3" y="144.8">A13</text>
<text x="57.4" y="147.4">B13</text>
<text x="57.4" y="149.9">C12</text>
<text x="64.9" y="146.1">PC10</text>
<text x="64.9" y="148.7">PC11</text>
<text x="94.8" y="146.1">PF13</text>
<text x="94.8" y="148.7">PF14</text>
<text x="103.2" y="144.8">P7</text>
<text x="103.2" y="147.4">P8</text>
<text x="103.2" y="149.9">R9</text>
<text x="108.8" y="144.8">PF13</text>
<text x="108.8" y="147.4">PF14</text>
<text x="108.8" y="149.9">PF15</text>
<text x="50.4" y="152.5">PC13</text>
<text x="50.4" y="155">PC14</text>
<text x="58.5" y="155">C2</text>
<text x="58.6" y="152.5">E3</text>
<text x="64.9" y="151.2">PC12</text>
<text x="64.9" y="153.7">PC13</text>
<text x="94.8" y="151.2">PF15</text>
<text x="50.4" y="157.5">PC15</text>
<text x="58.5" y="157.5">C1</text>
<text x="64.9" y="156.3">PC14_OSC32_IN</text>
<text x="64.9" y="158.8">PC15_OSC32_OUT</text>
<text x="110.8" y="170.2">4</text>
<text x="115.7" y="171.5">VDD</text>
<text x="122.8" y="171.5">OUT</text>
<text x="131.2" y="170.2">3</text>
<text x="110.8" y="175.3">1</text>
<text x="115.7" y="176.6">EN</text>
<text x="122.5" y="176.6">GND</text>
<text x="131.2" y="175.3">2</text>
</g>
<g font-size="2.2" fill="#000080">
<text x="63.1" y="20.5">U1A</text>
<text x="200.2" y="20.5">U1B</text>
<text x="200.2" y="132.2">STM32H757XIH6</text>
<text x="63.1" y="162.6">STM32H757XIH6</text>
<text x="120.3" y="167.7">Y1</text>
<text x="54.2" y="170.2">C1</text>
<text x="139" y="169.2">R48</text>
<text x="47.9" y="176.6">Y2</text>
<text x="102.2" y="175.1">R47</text>
<text x="54.2" y="180.4">C4</text>
<text x="117.7" y="180.4">25MHz</text>
</g>
<g font-size="2.2" fill="#da2467">
<text x="119" y="23">FMC_D2</text>
<text x="169.8" y="23">FMC_A10</text>
<text x="258.6" y="23">FMC_D24</text>
<text x="32.7" y="25.6">SDMMC2_CMD</text>
<text x="119" y="25.6">FMC_D3</text>
<text x="119" y="28.1">SDMMC1_CMD</text>
<text x="169.8" y="25.6">FMC_A11</text>
<text x="169.8" y="28.1">LED_EN</text>
<text x="258.6" y="25.6">FMC_D25</text>
<text x="258.6" y="28.1">FMC_D26</text>
<text x="32.7" y="35.7">LED0</text>
<text x="32.7" y="33.2">WKUP</text>
<text x="169.8" y="33.2">FMC_BA0</text>
<text x="169.8" y="35.7">FMC_BA1</text>
<text x="169.8" y="30.6">DCMI_SDA</text>
<text x="258.6" y="30.6">FMC_D27</text>
<text x="258.6" y="33.2">FMC_NBL2</text>
<text x="258.6" y="35.7">FMC_NBL3</text>
<text x="32.7" y="38.2">DCMI_HSYNC</text>
<text x="119" y="38.2">SDMMC2_CK</text>
<text x="169.8" y="38.2">QSPI_CS</text>
<text x="169.8" y="40.8">DCMI_PDWN</text>
<text x="258.6" y="38.2">FMC_D28</text>
<text x="258.6" y="40.8">FMC_D29</text>
<text x="32.7" y="43.3">DCMI_PIXCLK</text>
<text x="119" y="43.3">FMC_D13</text>
<text x="119" y="45.9">FMC_D14</text>
<text x="169.8" y="43.3">FMC_SDCLK</text>
<text x="258.6" y="45.9">FMC_D30</text>
<text x="258.6" y="43.3">DCMI_RST</text>
<text x="32.7" y="48.4">KEY0</text>
<text x="32.7" y="50.9">USART1_TX</text>
<text x="32.7" y="53.5">USART1_RX</text>
<text x="119" y="48.4">FMC_D15</text>
<text x="119" y="50.9">DCMI_SCL</text>
<text x="119" y="53.5">I2C4_SCL</text>
<text x="258.6" y="53.5">LCD_HSYNC</text>
<text x="258.6" y="48.4">FMC_D31</text>
<text x="258.6" y="50.9">LCD_PWREN</text>
<text x="32.7" y="56">USB_FS_DM</text>
<text x="32.7" y="58.6">USB_FS_DP</text>
<text x="119" y="58.6">FMC_D0</text>
<text x="119" y="56">I2C4_SDA</text>
<text x="258.6" y="58.6">LCD_PCLK</text>
<text x="258.6" y="56">LCD_VSYNC</text>
<text x="32.7" y="61.1">SWDIO</text>
<text x="32.7" y="63.6">SWCLK</text>
<text x="119" y="61.1">FMC_D1</text>
<text x="169.8" y="61.1">FMC_SDNCAS</text>
<text x="258.6" y="61.1">RGB_R0</text>
<text x="32.7" y="71.2">BL_CTR</text>
<text x="119" y="68.7">FMC_NBL0</text>
<text x="119" y="71.2">FMC_NBL1</text>
<text x="169.8" y="66.2">OSC_IN</text>
<text x="169.8" y="68.7">OSC_OUT</text>
<text x="258.6" y="66.2">RGB_R1</text>
<text x="258.6" y="68.7">RGB_R2</text>
<text x="258.6" y="71.2">LCD_R3</text>
<text x="32.7" y="73.8">LED1</text>
<text x="119" y="73.8">SPI4_SCK</text>
<text x="169.8" y="76.3">LCD_ID</text>
<text x="258.6" y="73.8">LCD_R4</text>
<text x="258.6" y="76.3">LCD_R5</text>
<text x="27.6" y="83.9">CTP-INT_RTP-PEN</text>
<text x="32.7" y="78.9">SDMMC2_D2</text>
<text x="32.7" y="81.4">SDMMC2_D3</text>
<text x="119" y="78.9">SPI4_CS</text>
<text x="119" y="83.9">SPI4_MOSI</text>
<text x="119" y="81.4">SPI4_MISO</text>
<text x="169.8" y="81.4">FMC_SDNE1</text>
<text x="169.8" y="83.9">FMC_SDCKE1</text>
<text x="169.8" y="78.9">LCD_RST</text>
<text x="258.6" y="78.9">LCD_R6</text>
<text x="258.6" y="81.4">LCD_R7</text>
<text x="258.6" y="83.9">RGB_G0</text>
<text x="32.7" y="89">DCMI_VSYNC</text>
<text x="32.7" y="86.5">DCMI_D5</text>
<text x="119" y="86.5">FMC_D4</text>
<text x="119" y="89">FMC_D5</text>
<text x="169.8" y="86.5">FMC_D16</text>
<text x="169.8" y="89">FMC_D17</text>
<text x="258.6" y="86.5">RGB_G1</text>
<text x="258.6" y="89">LCD_G2</text>
<text x="32.7" y="91.5">DCMI_D6</text>
<text x="32.7" y="94.1">DCMI_D7</text>
<text x="119" y="91.5">FMC_D6</text>
<text x="119" y="94.1">FMC_D7</text>
<text x="169.8" y="91.5">FMC_D18</text>
<text x="169.8" y="94.1">FMC_D19</text>
<text x="258.6" y="91.5">LCD_G3</text>
<text x="258.6" y="94.1">LCD_G4</text>
<text x="14.9" y="96.6">I2C2_SCL</text>
<text x="14.9" y="99.2">I2C2_SDA</text>
<text x="27.6" y="96.6">CTP-SCL_RTP-SCK</text>
<text x="27.6" y="99.2">CTP-SDA_RTP_MOSI</text>
<text x="27.6" y="101.7">CTP-RST_RTP-CS</text>
<text x="119" y="96.6">FMC_D8</text>
<text x="119" y="99.2">FMC_D9</text>
<text x="119" y="101.7">FMC_D10</text>
<text x="169.8" y="96.6">FMC_D20</text>
<text x="169.8" y="99.2">FMC_D21</text>
<text x="169.8" y="101.7">FMC_D22</text>
<text x="258.6" y="96.6">RGB_B0</text>
<text x="258.6" y="99.2">RGB_B1</text>
<text x="258.6" y="101.7">RGB_B2</text>
<text x="27.6" y="104.2">RTP_MISO</text>
<text x="32.7" y="106.8">SDMMC2_D0</text>
<text x="119" y="104.2">FMC_D11</text>
<text x="119" y="106.8">FMC_D12</text>
<text x="169.8" y="104.2">FMC_D23</text>
<text x="258.6" y="104.2">LCD_B3</text>
<text x="32.7" y="109.3">SDMMC2_D1</text>
<text x="119" y="111.9">FMC_A0</text>
<text x="169.8" y="111.9">DSI_D0P</text>
<text x="258.6" y="109.3">LCD_G5</text>
<text x="258.6" y="111.9">LCD_G6</text>
<text x="32.7" y="114.4">FMC_SDNWE</text>
<text x="119" y="114.4">FMC_A1</text>
<text x="119" y="116.9">FMC_A2</text>
<text x="119" y="119.5">FMC_A3</text>
<text x="169.8" y="114.4">DSI_D0N</text>
<text x="169.8" y="116.9">DSI_CKP</text>
<text x="169.8" y="119.5">DSI_CKN</text>
<text x="258.6" y="114.4">LCD_G7</text>
<text x="258.6" y="116.9">LCD_B4</text>
<text x="258.6" y="119.5">LCD_B5</text>
<text x="32.7" y="124.5">LCD_DC</text>
<text x="119" y="122">FMC_A4</text>
<text x="119" y="124.5">FMC_A5</text>
<text x="169.8" y="122">DSI_D1P</text>
<text x="169.8" y="124.5">DSI_D1N</text>
<text x="258.6" y="122">LCD_B6</text>
<text x="258.6" y="124.5">LCD_B7</text>
<text x="119" y="129.6">QSPI_BK1_IO2</text>
<text x="119" y="127.1">QSPI_BK1_IO3</text>
<text x="258.6" y="127.1">LCD_DEN</text>
<text x="32.7" y="134.7">DCMI_D0</text>
<text x="32.7" y="137.2">DCMI_D1</text>
<text x="119" y="137.2">QSPI_CLK</text>
<text x="119" y="132.2">QSPI_BK1_IO0</text>
<text x="119" y="134.7">QSPI_BK1_IO1</text>
<text x="14.9" y="139.8">SDMMC1_D0</text>
<text x="14.9" y="142.3">SDMMC1_D1</text>
<text x="32.7" y="139.8">DCMI_D2</text>
<text x="32.7" y="142.3">DCMI_D3</text>
<text x="119" y="142.3">FMC_A6</text>
<text x="119" y="139.8">FMC_SDNRAS</text>
<text x="14.9" y="147.4">SDMMC1_D3</text>
<text x="32.7" y="147.4">DCMI_D4</text>
<text x="32.7" y="149.9">SDMMC1_CK</text>
<text x="32.7" y="144.8">SDMMC1_D2</text>
<text x="119" y="144.8">FMC_A7</text>
<text x="119" y="147.4">FMC_A8</text>
<text x="119" y="149.9">FMC_A9</text>
<text x="32.7" y="155">OSC32_IN</text>
<text x="32.7" y="157.5">OSC32_OUT</text>
<text x="81.3" y="167.7">SYS_3.3V</text>
<text x="27.6" y="170.2">OSC32_IN</text>
<text x="149.4" y="170.2">OSC_IN</text>
<text x="27.6" y="180.4">OSC32_OUT</text>
</g>
<g font-size="2.2" fill="#ee0e22">
<text x="194.1" y="111.9">M16</text>
<text x="202" y="113.1">DSI_D0P</text>
<text x="194.1" y="114.4">M17</text>
<text x="194.6" y="116.9">L16</text>
<text x="194.6" y="119.5">L17</text>
<text x="202" y="115.7">DSI_D0N</text>
<text x="202" y="118.2">DSI_CKP</text>
<text x="194.4" y="122">K16</text>
<text x="194.4" y="124.5">K17</text>
<text x="202" y="123.3">DSI_D1P</text>
<text x="202" y="125.8">DSI_D0P</text>
<text x="202" y="120.7">DSI_CKN</text>
</g>
<g font-size="2.2" fill="#800000">
<text x="68.7" y="176.6">GND</text>
<text x="83.6" y="190.5">GND</text>
<text x="136.9" y="190.5">GND</text>
</g>
</svg>
